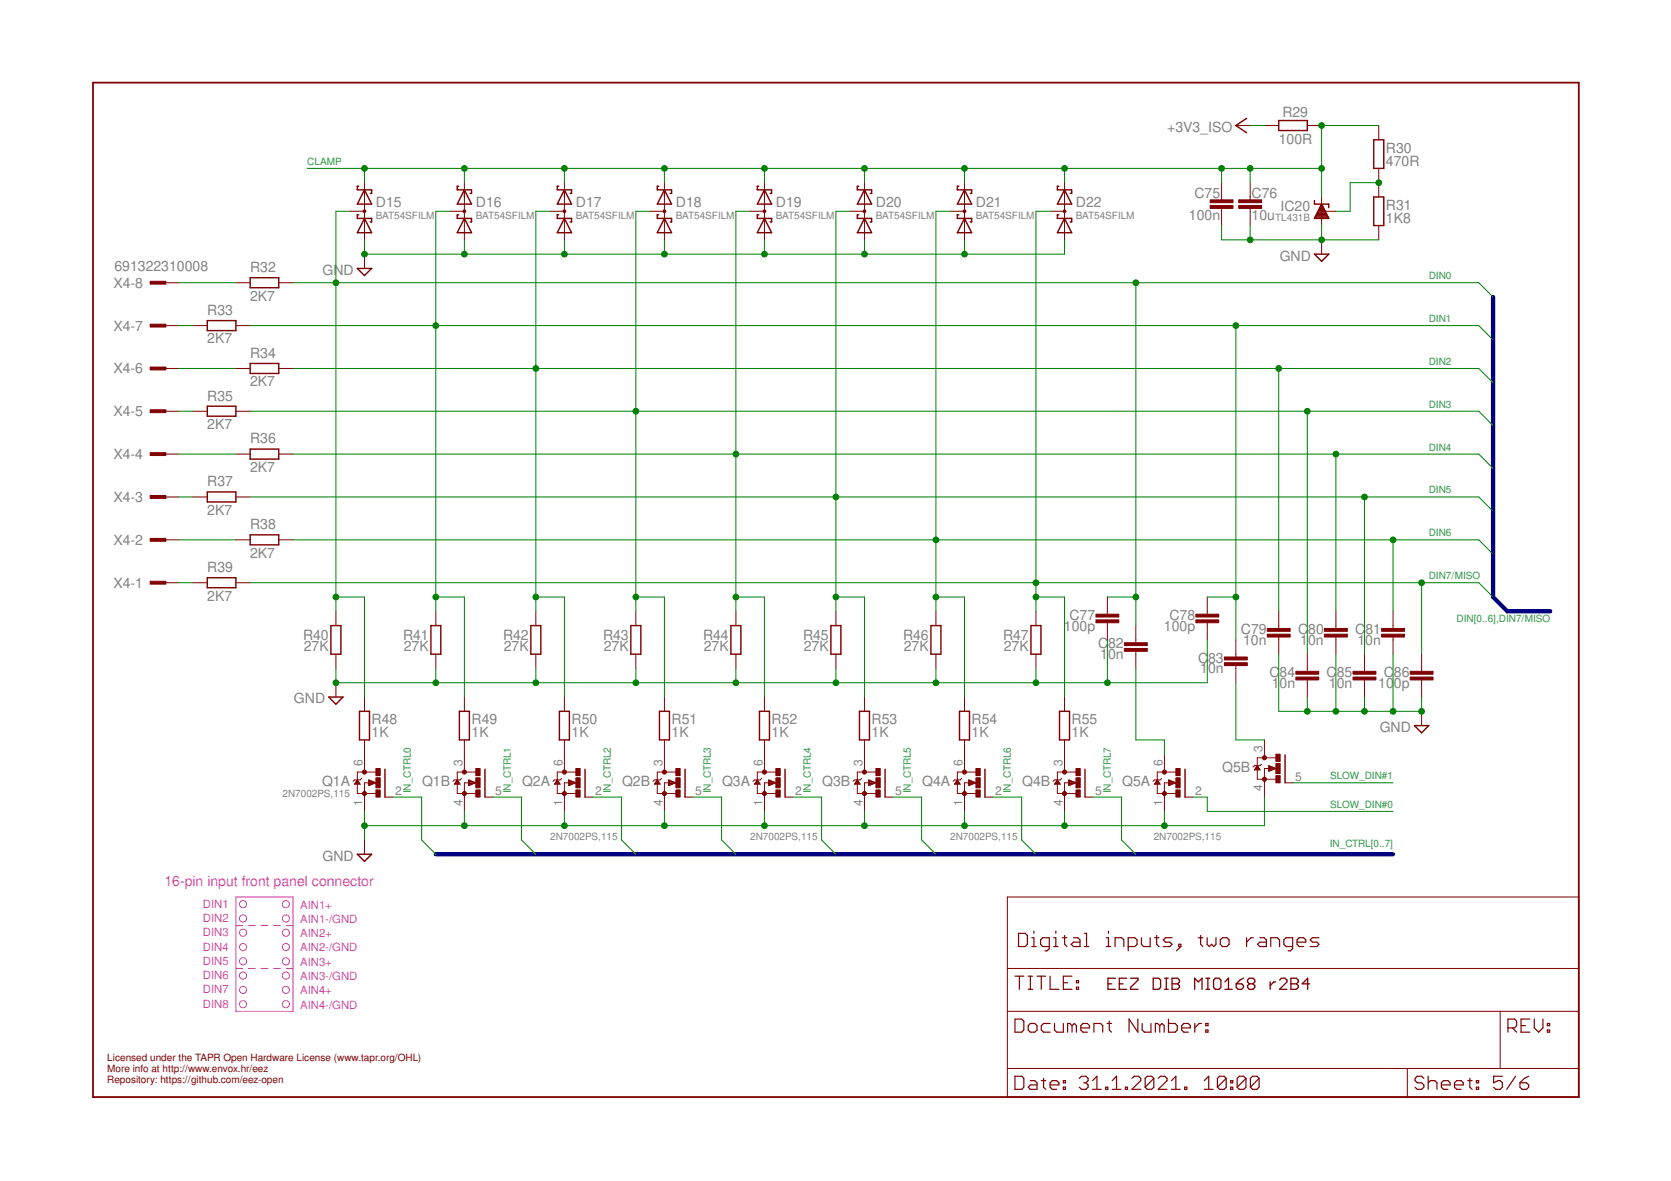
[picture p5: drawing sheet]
<svg xmlns="http://www.w3.org/2000/svg" width="297mm" height="210mm" viewBox="0 0 297 210" stroke-linecap="round" stroke-linejoin="round" font-family="sans-serif">
<g fill="none" stroke="#800000" stroke-width=".21">
<path d="M180.4 173.5h1.6M181.1 165.9h1.1l.4 .4v1.5l-.4 .4h-1.1zM181.2 173.5v2.3M182.8 173.5h.8M182.8 175.8h.8M183.2 173.5v2.3M183.4 168.2h.8M183.4 166.7h.4v1.5M183.8 165.5v.4M184.3 173.5h1.6M185.1 173.5v2.3M186.5 168.2h-1.1l-.4-.4v-.8l.4-.3h1.1v1.9l-.4 .4h-.4"/>
<path d="M186.7 173.5v2.3h1.5M187.3 168.2h.8M187.3 166.7h.4v1.5M187.7 165.5v.4M188.9 166.7h.8M189 174.7h.8M189.3 166.3v1.5l.4 .4M190.6 173.5h-1.6v2.3h1.6M190.8 166.7h.8l.4 .3v1.2h-1.2l-.4-.4 .4-.4h1.2M191.3 175.5h.4v.3h-.4zM191.3 174.3h.4v.4h-.4zM192.8 168.2h.7"/>
<path d="M192.8 165.9h.3v2.3M196.7 168.2h.7M196.7 166.7h.3v1.5M197 165.5v.4M198.2 168.2v-1.5h1.2l.4 .3v1.2M200.6 168.2h1.1l.4-.4v-.8l-.4-.3h-1.1v2.3M202.9 166.7v1.1l.4 .4h1.1v-1.5M205.2 166.7h.8M205.6 166.3v1.5l.4 .4M208.3 166.7h-1.1l-.4 .3 .4 .4h.8l.3 .4-.3 .4h-1.2M209.5 167.8h.4v.4h-.4zM209.9 168.2l-.8 .8"/>
<path d="M213 166.7h.8M213.4 166.3v1.5l.4 .4M214.6 166.7v1.1l.4 .4 .4-.4 .4 .4 .4-.4v-1.1M216.9 167l.4-.3h.8l.4 .3v.8l-.4 .4h-.8l-.4-.4zM221.6 166.7v1.5M222.8 166.7h-.4l-.8 .7M223.9 166.7h.8l.4 .3v1.2h-1.2l-.4-.4 .4-.4h1.2M225.9 168.2v-1.5h1.2l.4 .3v1.2M229.8 168.2h-1.2l-.4-.4v-.8l.4-.3h1.2v1.9l-.4 .4h-.4M230.6 167.4h1.5v-.4l-.4-.3h-.8l-.3 .3v.8l.3 .4h.8M234.5 166.7h-1.2l-.4 .3 .4 .4h.8l.4 .4-.4 .4h-1.2M180.4 181.1h1.2l.4 .4v1.6l-.4 .4h-1.2z"/>
<path d="M180.4 191.3h1.2l.4 .4v1.5l-.4 .4h-1.2zM182.8 182.3l.4-.4h.7l.4 .4v.8l-.4 .4h-.7l-.4-.4zM183.2 192.1h.7l.4 .3v1.2h-1.1l-.4-.4 .4-.4h1.1M185.1 192.1h.8M185.5 191.7v1.5l.4 .4M186.7 192.8h1.5v-.4l-.4-.3h-.8l-.3 .3v.8l.3 .4h.8M186.7 181.9h-1.2l-.4 .4v.8l.4 .4h1.2M187.5 181.9v1.2l.3 .4h1.2v-1.6M189 193.2h.4v.4h-.4zM189 192.1h.4v.3h-.4zM190.6 182.3l-.4-.4h-.4v1.6M190.6 182.3l.4-.4 .3 .4v1.2"/>
<path d="M190.6 182.3v1.2M191.9 191.7l.4-.4h.7l.4 .4v.4l-.4 .3M192.1 182.7h1.6v-.4l-.4-.4h-.8l-.4 .4v.8l.4 .4h.8M192.6 192.4h.4M193 192.4l.4 .4v.4l-.4 .4h-.7l-.4-.4M194.2 193.6h1.5M194.2 192.1l.8-.8v2.3M194.5 183.5v-1.6h1.1l.4 .4v1.2M196.5 193.2h.4v.4h-.4zM196.8 181.9h.8M197.2 181.5v1.6l.4 .4M197.7 193.6h1.6"/>
<path d="M197.7 192.1l.8-.8v2.3M200 193.2h.4v.4h-.4zM201.2 191.7l.4-.4h.8l.4 .4v.4l-1.6 1.5h1.6M202.3 181.1v2.4l-1.6-2.4v2.4M203 181.9v1.2l.4 .4h1.2v-1.6M205.1 191.7v1.5l-.4 .4h-.8l-.3-.4M205.1 191.7l-.4-.4h-.8l-.3 .4v1.5M205.1 191.7l-1.5 1.5M205.9 191.7l.4-.4h.8l.4 .4v.4l-1.6 1.5h1.6M206.2 182.3l-.4-.4h-.4v1.6M206.2 182.3v1.2M206.2 182.3l.3-.4 .4 .4v1.2"/>
<path d="M207.7 181.1v2.4h1.2l.4-.4v-.8l-.4-.4h-1.2M208.2 193.6h1.6M208.2 192.1l.8-.8v2.3M210.1 182.7h1.5v-.4l-.4-.4h-.8l-.3 .4v.8l.3 .4h.8M210.6 193.2h.4v.4h-.4zM212.4 181.9v1.6M213.6 181.9h-.4l-.8 .8M214.1 193.6h1.5M214.1 192.1l.8-.8v2.3M214.3 183.1h.4v.4h-.4zM214.3 181.9h.4v.4h-.4zM218 191.7v1.5l-.4 .4h-.8l-.4-.4"/>
<path d="M218 191.7l-.4-.4h-.8l-.4 .4v1.5M218 191.7l-1.6 1.5M218.8 193.2h.3v.4h-.3zM218.8 192.1h.3v.3h-.3zM221.5 191.7v1.5l-.4 .4h-.8l-.4-.4M221.5 191.7l-.4-.4h-.8l-.4 .4v1.5M221.5 191.7l-1.6 1.5M223.8 191.7v1.5l-.4 .4h-.7l-.4-.4M223.8 191.7l-.4-.4h-.7l-.4 .4v1.5M223.8 191.7l-1.5 1.5M253.1 191.7l-.4-.4h-.8l-.4 .4v.4l.4 .3h.8l.4 .4v.4l-.4 .4h-.8l-.4-.4M253.9 192.4l.4-.3h.8l.3 .3v1.2"/>
<path d="M253.9 191.3v2.3M256.2 192.8h1.6v-.4l-.4-.3h-.8l-.4 .3v.8l.4 .4h.8M258.6 192.8h1.5v-.4l-.4-.3h-.7l-.4 .3v.8l.4 .4h.7M260.9 192.1h.8M261.3 191.7v1.5l.4 .4M262.4 193.2h.4v.4h-.4zM262.4 192.1h.4v.3h-.4zM267.1 191.3h-1.6v1.1l.8-.3h.4l.4 .3v.8l-.4 .4h-.8l-.4-.4M268.1 182.7h1.1l.4-.4v-.8l-.4-.4h-1.1v2.4M268.8 182.7l.8 .8M269.4 191.3l-1.6 2.3M270.2 192.4h1.2l.3 .4v.4l-.3 .4h-.8l-.4-.4z"/>
<path d="M270.4 182.3h.8M271.7 191.3l-.7 .4-.8 .7M271.9 181.1h-1.5v2.4h1.5M272.7 181.1v1.6l.8 .8 .8-.8v-1.6M275.1 183.1h.4v.4h-.4zM275.1 181.9h.4v.4h-.4z"/>
</g>
<path d="M16.5 14.7h264.1v180.3h-264.1z" fill="none" stroke="#800000" stroke-width=".32"/>
<g fill="none" stroke="#800000" stroke-width=".18">
<path d="M62.3 37.5h2.5M64.8 32.5v10.1M80 37.5h2.5M82.5 32.5v10.1M97.8 37.5h2.5M100.3 32.5v10.1M115.6 37.5h2.5M118.1 32.5v10.1M133.3 37.5h2.6M135.9 32.5v10.1M151.1 37.5h2.6M153.7 32.5v10.1"/>
<path d="M168.9 37.5h2.5M171.4 32.5v10.1M186.7 37.5h2.5M189.2 32.5v10.1M217.1 32.5v3M217.1 37v3.1M219.7 22.3h2.5M222.2 32.5v3M222.2 37v3.1M224.8 22.3h2.5M232.4 22.3h2.5M234.9 35v5.1"/>
<path d="M234.9 37.5h2.6M245.1 22.3v2.5M245.1 29.9v5.1M29.2 50.2h2.6M29.2 57.9h2.6M34.3 57.9h2.6M41.9 50.2h2.6M41.9 57.9h2.6M49.6 50.2h2.5M64.8 45.2v2.5M234.9 42.6v2.6M245.1 40.1v2.5"/>
<path d="M29.2 65.5h2.6M29.2 73.1h2.6M34.3 73.1h2.6M41.9 65.5h2.6M41.9 73.1h2.6M49.6 65.5h2.5M29.2 80.7h2.6M29.2 88.3h2.6M29.2 95.9h2.6M34.3 88.3h2.6M41.9 80.7h2.6M41.9 88.3h2.6"/>
<path d="M41.9 95.9h2.6M49.6 80.7h2.5M49.6 95.9h2.5M29.2 103.6h2.6M34.3 103.6h2.6M41.9 103.6h2.6M59.7 108.6v2.6M59.7 116.3v2.5M77.5 108.6v2.6M77.5 116.3v2.5M95.2 108.6v2.6M95.2 116.3v2.5"/>
<path d="M113 108.6v2.6M113 116.3v2.5M130.8 108.6v2.6M130.8 116.3v2.5M148.6 108.6v2.6M148.6 116.3v2.5M166.4 108.6v2.6M166.4 116.3v2.5M184.1 108.6v2.6M184.1 116.3v2.5M196.8 106.1v3.1M196.8 110.7v3"/>
<path d="M201.9 111.2v3M201.9 115.8v3M214.6 106.1v3.1M214.6 110.7v3M219.7 113.7v3.1M219.7 118.3v3M227.3 108.6v3.1M227.3 113.2v3.1M232.4 116.3v3M237.5 108.6v3.1M237.5 113.2v3.1M242.5 116.3v3"/>
<path d="M247.6 108.6v3.1M247.6 113.2v3.1M252.7 116.3v3M59.7 121.3v2.6M63.1 139.3h.8M63.2 139.1h.7M63.2 139h.6M63.3 138.9h.4M63.4 138.8h.2M63.5 138.7h.1M63.5 138.6l.5 .8h-1zM64.3 138.4l-.3 .2h-1l-.2 .3"/>
<path d="M64.8 123.9v2.5M64.8 131.5v5.7M65.6 138.6l1.2 .5-1.2 .5zM65.6 139.6h.1M65.6 139.5h.2M65.6 139.4h.6M65.6 139.3h.9M65.6 139h1M65.6 138.9h.7M65.6 138.8h.4M65.6 138.7h.1M66.8 139.1h-2v5.1"/>
<path d="M66.8 137.2h-3.3v3.8h3.3M80.9 139.3h.8M80.9 139.1h.7M81 139h.6M81.1 138.9h.4M81.2 138.8h.2M81.3 138.7h.1M81.3 138.6l.5 .8h-1zM82 138.4l-.2 .2h-1l-.3 .3M82.5 123.9v2.5M82.5 131.5v5.7M83.3 139.6h.1"/>
<path d="M83.3 139.5h.3M83.3 139.4h.6M83.3 139.3h.9M83.3 139h1M83.3 138.9h.8M83.3 138.8h.4M83.3 138.7h.1M83.3 138.6l1.3 .5-1.3 .5zM84.5 139.1h-2v5.1M84.6 137.2h-3.3v3.8h3.3M98.6 139.3h.9M98.7 139.1h.7"/>
<path d="M98.8 139h.5M98.9 138.9h.4M99 138.8h.2M99 138.7h.1M99.1 138.6l.5 .8h-1zM99.8 138.4l-.2 .2h-1l-.3 .3M100.3 123.9v2.5M100.3 131.5v5.7M101.1 139.6h.1M101.1 139.5h.3M101.1 139.4h.6M101.1 139.3h.9"/>
<path d="M101.1 139h1M101.1 138.9h.7M101.1 138.8h.4M101.1 138.7h.1M101.1 138.6l1.3 .5-1.3 .5zM102.3 139.1h-2v5.1M102.3 137.2h-3.2v3.8h3.3M116.4 139.3h.9M116.5 139.1h.7M116.6 139h.5M116.6 138.9h.4M116.7 138.8h.2"/>
<path d="M116.8 138.7h.1M116.8 138.6l.5 .8h-1zM117.6 138.4l-.3 .2h-1l-.2 .3M118.1 123.9v2.5M118.1 131.5v5.7M118.9 139.6h.1M118.9 139.5h.3M118.9 139.4h.6M118.9 139.3h.9M118.9 139h1M118.9 138.9h.7M118.9 138.8h.4"/>
<path d="M118.9 138.7h.1M118.9 138.6l1.2 .5-1.2 .5zM120.1 139.1h-2v5.1M120.1 137.2h-3.3v3.8h3.3M134.2 139.3h.9M134.3 139.1h.7M134.3 139h.6M134.4 138.9h.4M134.5 138.8h.2M134.6 138.7h.1M134.6 138.6l.5 .8h-1zM135.4 138.4l-.3 .2h-1l-.2 .3"/>
<path d="M135.9 123.9v2.5M135.9 131.5v5.7M136.7 139.6h.1M136.7 139.5h.3M136.7 139.4h.6M136.7 139.3h.9M136.7 139h1M136.7 138.9h.7M136.7 138.8h.4M136.7 138.7h.1M136.7 138.6l1.2 .5-1.2 .5zM137.9 139.1h-2v5.1"/>
<path d="M137.9 137.2h-3.3v3.8h3.3M152 139.3h.8M152 139.1h.8M152.1 139h.6M152.2 138.9h.4M152.3 138.8h.2M152.4 138.7h.1M152.4 138.6l.5 .8h-1zM153.2 138.4l-.3 .2h-1l-.3 .3M153.7 123.9v2.5M153.7 131.5v5.7M154.4 139.6h.1"/>
<path d="M154.4 139.5h.3M154.4 139.4h.6M154.4 139.3h.9M154.4 139h1M154.4 138.9h.8M154.4 138.8h.5M154.4 138.7h.1M154.4 138.6l1.3 .5-1.3 .5zM155.6 139.1h-1.9v5.1M155.7 137.2h-3.3v3.8h3.3M169.7 139.3h.9M169.8 139.1h.7"/>
<path d="M169.9 139h.6M170 138.9h.4M170.1 138.8h.2M170.1 138.7h.1M170.2 138.6l.5 .8h-1zM170.9 138.4l-.2 .2h-1l-.3 .3M171.4 123.9v2.5M171.4 131.5v5.7M172.2 139.6h.1M172.2 139.5h.3M172.2 139.4h.6M172.2 139.3h.9"/>
<path d="M172.2 139h1M172.2 138.9h.7M172.2 138.8h.4M172.2 138.7h.1M172.2 138.6l1.3 .5-1.3 .5zM173.4 139.1h-2v5.1M173.5 137.2h-3.3v3.8h3.3M187.5 139.3h.9M187.6 139.1h.7M187.7 139h.5M187.8 138.9h.4M187.8 138.8h.3"/>
<path d="M187.9 138.7h.1M188 138.6l.5 .8h-1zM188.7 138.4l-.2 .2h-1l-.3 .3M189.2 123.9v2.5M189.2 131.5v5.7M190 139.6h.1M190 139.5h.3M190 139.4h.6M190 139.3h.9M190 139h1M190 138.9h.7M190 138.8h.4"/>
<path d="M190 138.7h.1M190 138.6l1.3 .5-1.3 .5zM191.2 139.1h-2v5.1M191.2 137.2h-3.2v3.8h3.3M205.3 139.3h.9M205.4 139.1h.7M205.5 139h.5M205.5 138.9h.4M205.6 138.8h.2M205.7 138.7h.1M205.7 138.6l.5 .8h-1zM206.5 138.4l-.3 .2h-1l-.2 .3"/>
<path d="M207 134v3.2M207.8 139.6h.1M207.8 139.5h.3M207.8 139.4h.6M207.8 139.3h.9M207.8 139h1M207.8 138.9h.7M207.8 138.8h.4M207.8 138.7h.1M207.8 138.6l1.2 .5-1.2 .5zM209 139.1h-2v5.1M209 137.2h-3.3v3.8h3.3"/>
<path d="M223.1 136.7h.8M223.1 136.6h.8M223.2 136.5h.6M223.3 136.4h.4M223.4 136.2h.2M223.5 136.1h.1M223.5 136.1l.5 .7h-1zM224.3 135.8l-.3 .3h-1l-.3 .2M224.8 131.5v3.2M225.5 136.1l1.3 .5-1.3 .5zM225.5 137h.3M225.5 136.8h.6"/>
<path d="M225.5 136.7h.9M225.5 136.5h1.1M225.5 136.4h.8M225.5 136.2h.5M225.5 136.1h.2M226.7 136.6h-1.9v5.1M226.8 134.7h-3.3v3.8h3.3M228.4 139.1h1.4M232.4 120.8v3.1M242.5 120.8v3.1M252.7 120.8v3.1M252.7 126.4v2.6"/>
<path d="M64.8 149.3v2.5M68.4 141.7h1.5M86.2 141.7h1.4M104 141.7h1.4M121.8 141.7h1.4M139.6 141.7h1.4M157.3 141.7h1.4M175.1 141.7h1.4M179.1 159.4h101.5v35.6h-101.5zM192.9 141.7h1.4M210.7 141.7h1.4M179.1 179.7h101.5"/>
<path d="M179.1 172.1h101.5M266.7 179.7v10.2M179.1 189.9h101.5M250.2 189.9v5.1"/>
</g>
<g fill="none" stroke="#800000" stroke-width=".23">
<path d="M197 174.9h.6M198.3 173.9h-1.3v1.9h1.3M199 174.9h.6M200.3 173.9h-1.3v1.9h1.3M201 173.9h1.3v.3l-1.3 1.3v.3h1.3M205 173.9h1l.3 .3v1.3l-.3 .3h-1zM207 173.9h.7M207 175.8h.7M207.3 173.9v1.9M208.3 173.9h1l.4 .3v.3l-.4 .4 .4 .3v.3l-.4 .3h-1zM208.3 174.9h1M212.4 175.8v-1.9l.6 .6 .7-.6v1.9"/>
<path d="M214.4 173.9h.6M214.4 175.8h.6M214.7 173.9v1.9M216 173.9h.7l.3 .3v1.3l-.3 .3h-.7l-.3-.3v-1.3zM217.7 175.8h1.3M217.7 174.5l.7-.6v1.9M219.8 174.9h.9l.3 .3v.3l-.3 .3h-.6l-.3-.3zM221 173.9l-.6 .3-.6 .7M222.1 174.9l-.3-.4v-.3l.3-.3h.6l.4 .3v.3l-.4 .4M222.1 174.9l-.3 .3v.3l.3 .3h.6l.4-.3v-.3l-.4-.3M222.1 174.9h.6M225.8 174.5v1.3"/>
<path d="M226.8 174.5h-.4l-.6 .7M227.5 174.2l.3-.3h.6l.4 .3v.3l-1.3 1.3h1.3M229.5 173.9h.9l.4 .3v.3l-.4 .4 .4 .3v.3l-.4 .3h-.9zM229.5 174.9h.9M232.8 174.9h-1.3l1-1v1.9"/>
</g>
<g fill="none" stroke="#800000" stroke-width=".25">
<path d="M63.8 38.2h-.3v.6h2.6v.7h-.3M63.8 33.1h-.3v.6h2.6v.7h-.3M64.8 33.7l1.3 2.6h-2.6zM64.8 38.8l1.3 2.6h-2.6zM81.5 38.2h-.2v.6h2.5v.7h-.2M81.5 33.1h-.2v.6h2.5v.7h-.2M82.5 33.7l1.3 2.6h-2.5zM82.5 38.8l1.3 2.6h-2.5zM99.3 38.2h-.2v.6h2.5v.7h-.3M99.3 33.1h-.2v.6h2.5v.7h-.3M100.3 33.7l1.3 2.6h-2.5zM100.3 38.8l1.3 2.6h-2.5z"/>
<path d="M117.1 38.2h-.3v.6h2.6v.7h-.3M117.1 33.1h-.3v.6h2.6v.7h-.3M118.1 33.7l1.3 2.6h-2.6zM118.1 38.8l1.3 2.6h-2.6zM134.9 38.2h-.3v.6h2.6v.7h-.3M134.9 33.1h-.3v.6h2.6v.7h-.3M135.9 33.7l1.3 2.6h-2.6zM135.9 38.8l1.3 2.6h-2.6zM152.7 38.2h-.3v.6h2.5v.7h-.2M152.7 33.1h-.3v.6h2.5v.7h-.2M153.7 33.7l1.2 2.6h-2.5zM153.7 38.8l1.2 2.6h-2.5z"/>
<path d="M170.4 38.2h-.2v.6h2.5v.7h-.2M170.4 33.1h-.2v.6h2.5v.7h-.2M171.4 33.7l1.3 2.6h-2.5zM171.4 38.8l1.3 2.6h-2.5zM188.2 38.2h-.2v.6h2.5v.7h-.3M188.2 33.1h-.2v.6h2.5v.7h-.3M189.2 33.7l1.3 2.6h-2.5zM189.2 38.8l1.3 2.6h-2.5zM221.6 21l-1.9 1.3 1.9 1.3M227.3 21.4h5.1v1.8h-5.1zM233.7 35.6v.7h2.5v.6M233.7 38.8h2.5"/>
<path d="M233.8 38.6h2.3M233.9 38.4h2.1M234 38.1h1.9M234.1 37.9h1.7M234.2 37.7h1.4M234.3 37.5h1.2M234.5 37.2h.9M234.6 37h.7M234.7 36.8h.5M234.8 36.6h.3M234.9 36.3h.1M234.9 36.3l1.3 2.5h-2.5z"/>
<path d="M244.2 24.8h1.8v5.1h-1.8zM244.2 35h1.8v5.1h-1.8zM36.9 57h5v1.8h-5zM44.5 49.4h5.1v1.7h-5.1zM63.5 47.7h2.6l-1.3 1.3zM233.7 45.2h2.5l-1.3 1.2zM36.9 72.2h5v1.8h-5zM44.5 64.6h5.1v1.8h-5.1zM44.5 79.8h5.1v1.8h-5.1zM36.9 87.4h5v1.8h-5zM44.5 95.1h5.1v1.7h-5.1zM36.9 102.7h5v1.8h-5z"/>
<path d="M58.8 111.2h1.8v5.1h-1.8zM76.6 111.2h1.8v5.1h-1.8zM94.4 111.2h1.7v5.1h-1.7zM112.1 111.2h1.8v5.1h-1.8zM129.9 111.2h1.8v5.1h-1.8zM147.7 111.2h1.8v5.1h-1.8zM165.5 111.2h1.8v5.1h-1.8zM183.3 111.2h1.7v5.1h-1.7zM58.4 123.9h2.6l-1.3 1.3zM63.9 126.4h1.8v5.1h-1.8zM68.4 136.7v5M81.7 126.4h1.7v5.1h-1.7z"/>
<path d="M86.2 136.7v5M99.4 126.4h1.8v5.1h-1.8zM104 136.7v5M117.2 126.4h1.8v5.1h-1.8zM121.8 136.7v5M135 126.4h1.8v5.1h-1.8zM139.6 136.7v5M152.8 126.4h1.8v5.1h-1.8zM157.3 136.7v5M170.6 126.4h1.7v5.1h-1.7zM175.1 136.7v5M188.3 126.4h1.8v5.1h-1.8z"/>
<path d="M192.9 136.7v5M210.7 136.7v5M228.4 134.2v4.9M251.4 129h2.6l-1.3 1.2zM63.5 151.8h2.6l-1.3 1.3z"/>
</g>
<g fill="none" stroke="#800000" stroke-width=".42">
<circle cx="64.8" cy="37.5" r=".13"/>
<circle cx="82.5" cy="37.5" r=".13"/>
<circle cx="100.3" cy="37.5" r=".13"/>
<circle cx="118.1" cy="37.5" r=".13"/>
<circle cx="135.9" cy="37.5" r=".13"/>
<circle cx="153.7" cy="37.5" r=".13"/>
<circle cx="171.4" cy="37.5" r=".13"/>
<circle cx="189.2" cy="37.5" r=".13"/>
</g>
<g fill="#800000" stroke="#800000" stroke-width=".18">
<path d="M66.8 140.4h.8v1.3h-.8z"/>
<path d="M66.8 136.6h.8v1.3h-.8z"/>
<path d="M66.8 138.2h.8v1.8h-.8z"/>
<path d="M84.6 140.4h.7v1.3h-.7z"/>
<path d="M84.6 136.6h.7v1.3h-.7z"/>
<path d="M84.6 138.2h.7v1.8h-.7z"/>
<path d="M102.4 140.4h.7v1.3h-.7z"/>
<path d="M102.4 136.6h.7v1.3h-.7z"/>
<path d="M102.4 138.2h.7v1.8h-.7z"/>
<path d="M120.1 140.4h.8v1.3h-.8z"/>
<path d="M120.1 136.6h.8v1.3h-.8z"/>
<path d="M120.1 138.2h.8v1.8h-.8z"/>
<path d="M137.9 140.4h.8v1.3h-.8z"/>
<path d="M137.9 136.6h.8v1.3h-.8z"/>
<path d="M137.9 138.2h.8v1.8h-.8z"/>
<path d="M155.7 140.4h.8v1.3h-.8z"/>
<path d="M155.7 136.6h.8v1.3h-.8z"/>
<path d="M155.7 138.2h.8v1.8h-.8z"/>
<path d="M173.5 140.4h.7v1.3h-.7z"/>
<path d="M173.5 136.6h.7v1.3h-.7z"/>
<path d="M173.5 138.2h.7v1.8h-.7z"/>
<path d="M191.3 140.4h.7v1.3h-.7z"/>
<path d="M191.3 136.6h.7v1.3h-.7z"/>
<path d="M191.3 138.2h.7v1.8h-.7z"/>
<path d="M199.9 115.3h4v.5h-4z"/>
<path d="M199.9 114.2h4v.5h-4z"/>
<path d="M225.3 112.7h4v.5h-4z"/>
<path d="M225.3 111.7h4v.5h-4z"/>
<path d="M230.4 120.3h4v.5h-4z"/>
<path d="M230.4 119.3h4v.5h-4z"/>
<path d="M235.4 112.7h4.1v.5h-4.1z"/>
<path d="M235.4 111.7h4.1v.5h-4.1z"/>
<path d="M240.5 120.3h4.1v.5h-4.1z"/>
<path d="M240.5 119.3h4.1v.5h-4.1z"/>
<path d="M245.6 112.7h4.1v.5h-4.1z"/>
<path d="M245.6 111.7h4.1v.5h-4.1z"/>
<path d="M250.7 120.3h4v.5h-4z"/>
<path d="M250.7 119.3h4v.5h-4z"/>
<path d="M215.1 36.5h4.1v.5h-4.1z"/>
<path d="M215.1 35.5h4.1v.5h-4.1z"/>
<path d="M220.2 36.5h4.1v.5h-4.1z"/>
<path d="M220.2 35.5h4.1v.5h-4.1z"/>
<path d="M194.8 110.2h4.1v.5h-4.1z"/>
<path d="M194.8 109.2h4.1v.5h-4.1z"/>
<path d="M212.6 110.2h4v.5h-4z"/>
<path d="M212.6 109.2h4v.5h-4z"/>
<path d="M226.8 137.9h.8v1.2h-.8z"/>
<path d="M226.8 134h.8v1.3h-.8z"/>
<path d="M226.8 135.7h.8v1.8h-.8z"/>
<path d="M209 140.4h.8v1.3h-.8z"/>
<path d="M209 136.6h.8v1.3h-.8z"/>
<path d="M209 138.2h.8v1.8h-.8z"/>
<path d="M217.7 117.8h4v.5h-4z"/>
<path d="M217.7 116.8h4v.5h-4z"/>
<path d="M26.7 103.3h2.8v.5h-2.8z"/>
<path d="M26.7 95.7h2.8v.5h-2.8z"/>
<path d="M26.7 88.1h2.8v.5h-2.8z"/>
<path d="M26.7 80.5h2.8v.5h-2.8z"/>
<path d="M26.7 72.8h2.8v.5h-2.8z"/>
<path d="M26.7 65.2h2.8v.5h-2.8z"/>
<path d="M26.7 57.6h2.8v.5h-2.8z"/>
<path d="M26.7 50h2.8v.5h-2.8z"/>
</g>
<g fill="#800000" stroke="#800000" stroke-width=".18">
<circle cx="64.8" cy="137.2" r=".36"/>
<circle cx="64.8" cy="141" r=".36"/>
<circle cx="82.5" cy="137.2" r=".36"/>
<circle cx="82.5" cy="141" r=".36"/>
<circle cx="100.3" cy="137.2" r=".36"/>
<circle cx="100.3" cy="141" r=".36"/>
<circle cx="118.1" cy="137.2" r=".36"/>
<circle cx="118.1" cy="141" r=".36"/>
<circle cx="135.9" cy="137.2" r=".36"/>
<circle cx="135.9" cy="141" r=".36"/>
<circle cx="153.7" cy="137.2" r=".36"/>
<circle cx="153.7" cy="141" r=".36"/>
<circle cx="171.4" cy="137.2" r=".36"/>
<circle cx="171.4" cy="141" r=".36"/>
<circle cx="189.2" cy="137.2" r=".36"/>
<circle cx="189.2" cy="141" r=".36"/>
<circle cx="224.8" cy="134.7" r=".36"/>
<circle cx="224.8" cy="138.5" r=".36"/>
<circle cx="207" cy="137.2" r=".36"/>
<circle cx="207" cy="141" r=".36"/>
</g>
<path d="M265.4 52.8v53.3l2.5 2.5h7.7M77.5 151.8h170.1" fill="none" stroke="#000080" stroke-width=".76"/>
<g fill="none" stroke="#008000" stroke-width=".18">
<path d="M54.6 29.9h180.3M62.3 37.5h-2.6v71.1M64.8 29.9v2.6M80 37.5h-2.5v71.1M82.5 29.9v2.6M97.8 37.5h-2.6v71.1M100.3 29.9v2.6M115.6 37.5h-2.6v71.1M118.1 29.9v2.6M133.3 37.5h-2.5v71.1M135.9 29.9v2.6M151.1 37.5h-2.5v71.1"/>
<path d="M153.7 29.9v2.6M168.9 37.5h-2.5v71.1M171.4 29.9v2.6M186.7 37.5h-2.6v71.1M189.2 29.9v2.6M217.1 29.9v2.6M222.2 29.9v2.6M222.2 22.3h2.6M245.1 22.3h-10.2v12.7M245.1 32.5h-5.1v5h-2.5M31.8 50.2h10.1M31.8 57.9h2.5"/>
<path d="M44.5 57.9h218.4l2.5 2.5M52.1 50.2h210.8l2.5 2.6M64.8 42.6v2.6h124.4v-2.6M82.5 42.6v2.6M100.3 42.6v2.6M118.1 42.6v2.6M135.9 42.6v2.6M153.7 42.6v2.6M171.4 42.6v2.6M201.9 50.2v61M217.1 40.1v2.5h28M219.7 57.9v55.8"/>
<path d="M222.2 40.1v2.5M234.9 40.1v2.5M31.8 65.5h10.1M31.8 73.1h2.5M44.5 73.1h218.4l2.5 2.5M52.1 65.5h210.8l2.5 2.5M227.3 65.5v43.1M232.4 73.1v43.2M31.8 80.7h10.1M31.8 88.3h2.5M31.8 95.9h10.1M44.5 88.3h218.4l2.5 2.6"/>
<path d="M52.1 80.7h210.8l2.5 2.5M52.1 95.9h210.8l2.5 2.6M237.5 80.7v27.9M242.5 88.3v28M247.6 95.9v12.7M31.8 103.6h2.5M44.5 103.6h218.4l2.5 2.5M59.7 106.1h5.1v17.8M77.5 106.1h5v17.8M77.5 118.8v2.5M95.2 106.1h5.1v17.8M95.2 118.8v2.5"/>
<path d="M113 106.1h5.1v17.8M113 118.8v2.5M130.8 106.1h5.1v17.8M130.8 118.8v2.5M148.6 106.1h5.1v17.8M148.6 118.8v2.5M166.4 106.1h5v17.8M166.4 118.8v2.5M184.1 106.1h5.1v17.8M184.1 118.8v2.5M196.8 113.7v7.6M196.8 106.1h5.1"/>
<path d="M201.9 118.8v12.7h5.1v2.5M214.6 113.7v7.6h-154.9v-2.5M214.6 106.1h5.1M227.3 116.3v10.1h25.4v-2.5M237.5 116.3v10.1M247.6 116.3v10.1M252.7 103.6v12.7M219.7 121.3v10.2h5.1M229.8 139.1h17.8M232.4 123.9v2.5M242.5 123.9v2.5M64.8 144.2v5.1"/>
<path d="M69.9 141.7h5.1v7.6l2.5 2.5M82.5 144.2v2.5M87.6 141.7h5.1v7.6l2.5 2.5M100.3 144.2v2.5M105.4 141.7h5.1v7.6l2.5 2.5M118.1 144.2v2.5M123.2 141.7h5.1v7.6l2.5 2.5M135.9 144.2v2.5M141 141.7h5v7.6l2.6 2.5M153.7 144.2v2.5M158.7 141.7h5.1v7.6l2.6 2.5M171.4 144.2v2.5"/>
<path d="M176.5 141.7h5.1v7.6l2.5 2.5M189.2 144.2v2.5M194.3 141.7h5.1v7.6l2.5 2.5M207 144.2v2.5M212.1 141.7h2.5v2.5h33M224.8 141.7v5h-160"/>
</g>
<g fill="#008000" stroke="#008000" stroke-width=".18">
<circle cx="232.4" cy="126.4" r=".51"/>
<circle cx="237.5" cy="126.4" r=".51"/>
<circle cx="242.5" cy="126.4" r=".51"/>
<circle cx="247.6" cy="126.4" r=".51"/>
<circle cx="252.7" cy="126.4" r=".51"/>
<circle cx="234.9" cy="42.6" r=".51"/>
<circle cx="222.2" cy="42.6" r=".51"/>
<circle cx="82.5" cy="45.2" r=".51"/>
<circle cx="64.8" cy="45.2" r=".51"/>
<circle cx="100.3" cy="45.2" r=".51"/>
<circle cx="118.1" cy="45.2" r=".51"/>
<circle cx="135.9" cy="45.2" r=".51"/>
<circle cx="153.7" cy="45.2" r=".51"/>
<circle cx="171.4" cy="45.2" r=".51"/>
<circle cx="59.7" cy="121.3" r=".51"/>
<circle cx="77.5" cy="121.3" r=".51"/>
<circle cx="95.2" cy="121.3" r=".51"/>
<circle cx="113" cy="121.3" r=".51"/>
<circle cx="130.8" cy="121.3" r=".51"/>
<circle cx="148.6" cy="121.3" r=".51"/>
<circle cx="166.4" cy="121.3" r=".51"/>
<circle cx="184.1" cy="121.3" r=".51"/>
<circle cx="196.8" cy="121.3" r=".51"/>
<circle cx="82.5" cy="146.7" r=".51"/>
<circle cx="100.3" cy="146.7" r=".51"/>
<circle cx="118.1" cy="146.7" r=".51"/>
<circle cx="135.9" cy="146.7" r=".51"/>
<circle cx="153.7" cy="146.7" r=".51"/>
<circle cx="171.4" cy="146.7" r=".51"/>
<circle cx="189.2" cy="146.7" r=".51"/>
<circle cx="207" cy="146.7" r=".51"/>
<circle cx="64.8" cy="146.7" r=".51"/>
<circle cx="59.7" cy="50.2" r=".51"/>
<circle cx="201.9" cy="50.2" r=".51"/>
<circle cx="59.7" cy="106.1" r=".51"/>
<circle cx="201.9" cy="106.1" r=".51"/>
<circle cx="77.5" cy="57.9" r=".51"/>
<circle cx="219.7" cy="57.9" r=".51"/>
<circle cx="77.5" cy="106.1" r=".51"/>
<circle cx="219.7" cy="106.1" r=".51"/>
<circle cx="95.2" cy="65.5" r=".51"/>
<circle cx="227.3" cy="65.5" r=".51"/>
<circle cx="95.2" cy="106.1" r=".51"/>
<circle cx="113" cy="73.1" r=".51"/>
<circle cx="232.4" cy="73.1" r=".51"/>
<circle cx="113" cy="106.1" r=".51"/>
<circle cx="130.8" cy="80.7" r=".51"/>
<circle cx="237.5" cy="80.7" r=".51"/>
<circle cx="130.8" cy="106.1" r=".51"/>
<circle cx="148.6" cy="88.3" r=".51"/>
<circle cx="242.5" cy="88.3" r=".51"/>
<circle cx="148.6" cy="106.1" r=".51"/>
<circle cx="166.4" cy="95.9" r=".51"/>
<circle cx="247.6" cy="95.9" r=".51"/>
<circle cx="166.4" cy="106.1" r=".51"/>
<circle cx="82.5" cy="29.9" r=".51"/>
<circle cx="100.3" cy="29.9" r=".51"/>
<circle cx="118.1" cy="29.9" r=".51"/>
<circle cx="135.9" cy="29.9" r=".51"/>
<circle cx="153.7" cy="29.9" r=".51"/>
<circle cx="171.4" cy="29.9" r=".51"/>
<circle cx="234.9" cy="22.3" r=".51"/>
<circle cx="189.2" cy="29.9" r=".51"/>
<circle cx="234.9" cy="29.9" r=".51"/>
<circle cx="222.2" cy="29.9" r=".51"/>
<circle cx="217.1" cy="29.9" r=".51"/>
<circle cx="64.8" cy="29.9" r=".51"/>
<circle cx="245.1" cy="32.5" r=".51"/>
<circle cx="184.1" cy="103.6" r=".51"/>
<circle cx="252.7" cy="103.6" r=".51"/>
<circle cx="184.1" cy="106.1" r=".51"/>
</g>
<g fill="none" stroke="#f0f" stroke-width=".18">
<path d="M41.9 159.4h10.2v20.3h-10.2zM41.9 164.5h1.3M41.9 172.1h1.3M44.2 164.5h1.2M44.2 172.1h1.2M46.4 164.5h1.2M46.4 172.1h1.2M48.6 164.5h1.2M48.6 172.1h1.2M50.9 164.5h1.2M50.9 172.1h1.2"/>
<circle cx="43.2" cy="165.8" r=".64"/>
<circle cx="43.2" cy="160.7" r=".64"/>
<circle cx="43.2" cy="168.3" r=".64"/>
<circle cx="43.2" cy="178.5" r=".64"/>
<circle cx="43.2" cy="170.9" r=".64"/>
<circle cx="43.2" cy="175.9" r=".64"/>
<circle cx="43.2" cy="173.4" r=".64"/>
<circle cx="43.2" cy="163.2" r=".64"/>
<circle cx="50.8" cy="178.5" r=".64"/>
<circle cx="50.8" cy="160.7" r=".64"/>
<circle cx="50.8" cy="165.8" r=".64"/>
<circle cx="50.8" cy="168.3" r=".64"/>
<circle cx="50.8" cy="170.9" r=".64"/>
<circle cx="50.8" cy="175.9" r=".64"/>
<circle cx="50.8" cy="173.4" r=".64"/>
<circle cx="50.8" cy="163.2" r=".64"/>
</g>
<g font-size="2.5" fill="#808080">
<text x="207.5" y="23.5">+3V3_ISO</text>
<text x="227.9" y="20.8">R29</text>
<text x="227.3" y="25.6">100R</text>
<text x="246.4" y="29.4">470R</text>
<text x="246.4" y="27.2">R30</text>
<text x="212.3" y="35.3">C75</text>
<text x="222.5" y="35.3">C76</text>
<text x="66.8" y="36.8">D15</text>
<text x="84.6" y="36.8">D16</text>
<text x="102.4" y="36.8">D17</text>
<text x="120.1" y="36.8">D18</text>
<text x="137.9" y="36.8">D19</text>
<text x="155.7" y="36.8">D20</text>
<text x="173.5" y="36.8">D21</text>
<text x="191.3" y="36.8">D22</text>
<text x="211.4" y="39.1">100n</text>
<text x="222.5" y="39.1">10u</text>
<text x="227.6" y="37.4">IC20</text>
<text x="246.4" y="39.6">1K8</text>
<text x="246.4" y="37.3">R31</text>
<text x="227.5" y="46.3">GND</text>
<text x="20.1" y="51.1">X4-8</text>
<text x="20.3" y="48.2">691322310008</text>
<text x="44.5" y="53.4">2K7</text>
<text x="44.5" y="48.3">R32</text>
<text x="57.3" y="48.8">GND</text>
<text x="20.1" y="58.8">X4-7</text>
<text x="36.8" y="56">R33</text>
<text x="36.8" y="61">2K7</text>
<text x="44.5" y="63.6">R34</text>
<text x="20.1" y="66.4">X4-6</text>
<text x="36.8" y="71.2">R35</text>
<text x="44.5" y="68.7">2K7</text>
<text x="20.1" y="74">X4-5</text>
<text x="36.8" y="76.3">2K7</text>
<text x="20.1" y="81.6">X4-4</text>
<text x="44.5" y="83.9">2K7</text>
<text x="44.5" y="78.8">R36</text>
<text x="20.1" y="89.2">X4-3</text>
<text x="36.8" y="86.4">R37</text>
<text x="36.8" y="91.5">2K7</text>
<text x="44.5" y="94">R38</text>
<text x="20.1" y="96.8">X4-2</text>
<text x="36.8" y="101.7">R39</text>
<text x="44.5" y="99.1">2K7</text>
<text x="20.1" y="104.5">X4-1</text>
<text x="36.8" y="106.7">2K7</text>
<text x="53.9" y="113.7">R40</text>
<text x="71.6" y="113.7">R41</text>
<text x="89.4" y="113.7">R42</text>
<text x="107.2" y="113.7">R43</text>
<text x="125" y="113.7">R44</text>
<text x="142.7" y="113.7">R45</text>
<text x="160.5" y="113.7">R46</text>
<text x="178.3" y="113.7">R47</text>
<text x="189.1" y="112.1">100p</text>
<text x="190.1" y="110.2">C77</text>
<text x="206.9" y="112.1">100p</text>
<text x="207.9" y="110.2">C78</text>
<text x="220.6" y="112.7">C79</text>
<text x="230.7" y="112.7">C</text>
<text x="232.5" y="112.7">80</text>
<text x="240.9" y="112.7">C</text>
<text x="242.7" y="112.7">81</text>
<text x="54" y="115.6">27K</text>
<text x="71.8" y="115.6">27K</text>
<text x="89.5" y="115.6">27K</text>
<text x="107.3" y="115.6">27K</text>
<text x="125.1" y="115.6">27K</text>
<text x="142.9" y="115.6">27K</text>
<text x="160.7" y="115.6">27K</text>
<text x="178.4" y="115.6">27K</text>
<text x="195.2" y="115.3">C</text>
<text x="195.6" y="117.2">1</text>
<text x="197" y="117.2">0n</text>
<text x="197" y="115.3">82</text>
<text x="213" y="117.8">C</text>
<text x="213.4" y="119.7">1</text>
<text x="214.8" y="119.7">0n</text>
<text x="214.8" y="117.8">83</text>
<text x="221" y="114.6">10n</text>
<text x="231.1" y="114.6">1</text>
<text x="232.5" y="114.6">0n</text>
<text x="241.3" y="114.6">1</text>
<text x="242.7" y="114.6">0n</text>
<text x="52.3" y="125">GND</text>
<text x="225.7" y="120.3">C</text>
<text x="226.1" y="122.2">1</text>
<text x="227.5" y="122.2">0n</text>
<text x="227.5" y="120.3">84</text>
<text x="235.8" y="120.3">C</text>
<text x="236.2" y="122.2">1</text>
<text x="237.6" y="122.2">0n</text>
<text x="237.6" y="120.3">85</text>
<text x="245" y="122.2">10</text>
<text x="246" y="120.3">C</text>
<text x="247.8" y="122.2">0p</text>
<text x="247.8" y="120.3">86</text>
<text x="66.1" y="131">1K</text>
<text x="66.1" y="128.7">R48</text>
<text x="83.8" y="131">1K</text>
<text x="83.8" y="128.7">R49</text>
<text x="101.6" y="131">1K</text>
<text x="101.6" y="128.7">R50</text>
<text x="119.4" y="131">1K</text>
<text x="119.4" y="128.7">R51</text>
<text x="137.2" y="131">1K</text>
<text x="137.2" y="128.7">R52</text>
<text x="154.9" y="131">1K</text>
<text x="154.9" y="128.7">R53</text>
<text x="172.7" y="131">1K</text>
<text x="172.7" y="128.7">R54</text>
<text x="190.5" y="131">1K</text>
<text x="190.5" y="128.7">R55</text>
<text x="245.3" y="130.1">GND</text>
<text x="217.2" y="137.2">Q5B</text>
<text x="57.2" y="139.8">Q1A</text>
<text x="75" y="139.8">Q1B</text>
<text x="92.8" y="139.8">Q2A</text>
<text x="110.6" y="139.8">Q2B</text>
<text x="128.4" y="139.8">Q3A</text>
<text x="146.1" y="139.8">Q3B</text>
<text x="163.9" y="139.8">Q4A</text>
<text x="181.7" y="139.8">Q4B</text>
<text x="199.5" y="139.8">Q5A</text>
<text x="57.3" y="153">GND</text>
</g>
<text font-size="2.5" fill="#f0f" x="29.2" y="157.5">16-pin input front panel connector</text>
<g font-size="2.1" fill="#808080">
<text x="64.4" y="136.2" transform="rotate(-90 64.4 136.2)">6</text>
<text x="82.2" y="136.2" transform="rotate(-90 82.2 136.2)">3</text>
<text x="100" y="136.2" transform="rotate(-90 100 136.2)">6</text>
<text x="117.8" y="136.2" transform="rotate(-90 117.8 136.2)">3</text>
<text x="135.5" y="136.2" transform="rotate(-90 135.5 136.2)">6</text>
<text x="153.3" y="136.2" transform="rotate(-90 153.3 136.2)">3</text>
<text x="171.1" y="136.2" transform="rotate(-90 171.1 136.2)">6</text>
<text x="188.9" y="136.2" transform="rotate(-90 188.9 136.2)">3</text>
<text x="206.6" y="136.2" transform="rotate(-90 206.6 136.2)">6</text>
<text x="224.4" y="133.7" transform="rotate(-90 224.4 133.7)">3</text>
<text x="64.4" y="143.2" transform="rotate(-90 64.4 143.2)">1</text>
<text x="70.2" y="141.3">2</text>
<text x="82.2" y="143.2" transform="rotate(-90 82.2 143.2)">4</text>
<text x="88" y="141.3">5</text>
<text x="100" y="143.2" transform="rotate(-90 100 143.2)">1</text>
<text x="105.8" y="141.3">2</text>
<text x="117.8" y="143.2" transform="rotate(-90 117.8 143.2)">4</text>
<text x="123.5" y="141.3">5</text>
<text x="135.5" y="143.2" transform="rotate(-90 135.5 143.2)">1</text>
<text x="141.3" y="141.3">2</text>
<text x="153.3" y="143.2" transform="rotate(-90 153.3 143.2)">4</text>
<text x="159.1" y="141.3">5</text>
<text x="171.1" y="143.2" transform="rotate(-90 171.1 143.2)">1</text>
<text x="176.9" y="141.3">2</text>
<text x="188.9" y="143.2" transform="rotate(-90 188.9 143.2)">4</text>
<text x="194.7" y="141.3">5</text>
<text x="206.6" y="143.2" transform="rotate(-90 206.6 143.2)">1</text>
<text x="212.4" y="141.3">2</text>
<text x="224.4" y="140.7" transform="rotate(-90 224.4 140.7)">4</text>
<text x="230.2" y="138.8">5</text>
</g>
<g font-size="2" fill="#f0f">
<text x="36.1" y="161.3">DIN1</text>
<text x="53.4" y="161.5">AIN1+</text>
<text x="36.1" y="166.4">DIN3</text>
<text x="36.1" y="163.9">DIN2</text>
<text x="53.4" y="164">AIN1-/GND</text>
<text x="53.4" y="166.6">AIN2+</text>
<text x="36.1" y="169">DIN4</text>
<text x="36.1" y="171.5">DIN5</text>
<text x="53.4" y="169.1">AIN2-/GND</text>
<text x="53.4" y="171.6">AIN3+</text>
<text x="36.1" y="176.6">DIN7</text>
<text x="36.1" y="179.1">DIN8</text>
<text x="36.1" y="174">DIN6</text>
<text x="53.4" y="174.2">AIN3-/GND</text>
<text x="53.4" y="176.7">AIN4+</text>
<text x="53.4" y="179.3">AIN4-/GND</text>
</g>
<g font-size="1.8" fill="#008080">
<text x="54.6" y="29.3">CLAMP</text>
<text x="254" y="49.6">DIN0</text>
<text x="254" y="57.2">DIN1</text>
<text x="254" y="64.8">DIN2</text>
<text x="254" y="72.5">DIN3</text>
<text x="254" y="80.1">DIN4</text>
<text x="254" y="87.7">DIN5</text>
<text x="254" y="95.3">DIN6</text>
<text x="254" y="102.9">DIN7/MISO</text>
<text x="258.9" y="110.6">DIN[0..6],DIN7/MISO</text>
<text x="73" y="141" transform="rotate(-90 73 141)">IN_CTRL0</text>
<text x="90.8" y="141" transform="rotate(-90 90.8 141)">IN_CTRL1</text>
<text x="108.6" y="141" transform="rotate(-90 108.6 141)">IN_CTRL2</text>
<text x="126.4" y="141" transform="rotate(-90 126.4 141)">IN_CTRL3</text>
<text x="144.1" y="141" transform="rotate(-90 144.1 141)">IN_CTRL4</text>
<text x="161.9" y="141" transform="rotate(-90 161.9 141)">IN_CTRL5</text>
<text x="179.7" y="141" transform="rotate(-90 179.7 141)">IN_CTRL6</text>
<text x="197.5" y="141" transform="rotate(-90 197.5 141)">IN_CTRL7</text>
<text x="236.5" y="143.6">SLOW_DIN#0</text>
<text x="236.5" y="138.5">SLOW_DIN#1</text>
<text x="236.4" y="150.5">IN_CTRL[0..7]</text>
</g>
<g font-size="1.8" fill="#808080">
<text x="66.8" y="39">BAT54SFILM</text>
<text x="84.6" y="39">BAT54SFILM</text>
<text x="102.4" y="39">BAT54SFILM</text>
<text x="120.1" y="39">BAT54SFILM</text>
<text x="137.9" y="39">BAT54SFILM</text>
<text x="155.7" y="39">BAT54SFILM</text>
<text x="173.5" y="39">BAT54SFILM</text>
<text x="191.3" y="39">BAT54SFILM</text>
<text x="226.7" y="39.2">TL431B</text>
<text x="50.2" y="141.7">2N7002PS,115</text>
<text x="97.8" y="149.3">2N7002PS,115</text>
<text x="133.4" y="149.3">2N7002PS,115</text>
<text x="168.9" y="149.3">2N7002PS,115</text>
<text x="205.1" y="149.3">2N7002PS,115</text>
</g>
<g font-size="1.8" fill="#800000">
<text x="19.1" y="188.6">Licensed under the TAPR Open Hardware License (www.tapr.org/OHL)</text>
<text x="19.1" y="190.5">More info at http://www.envox.hr/eez</text>
<text x="19.1" y="192.4">Repository: https://github.com/eez-open</text>
</g>
</svg>
